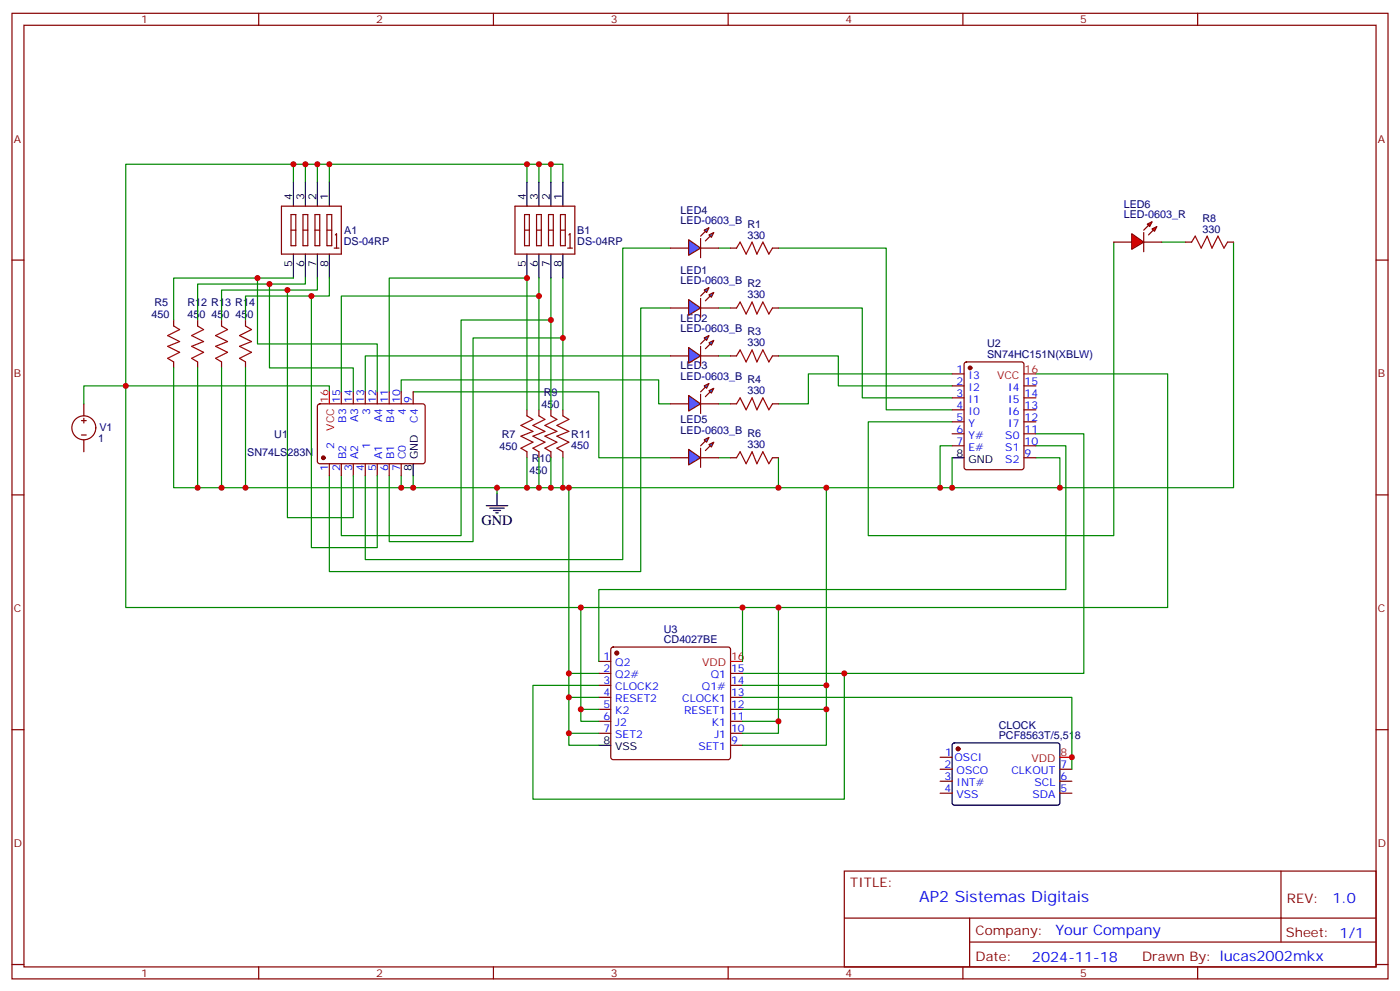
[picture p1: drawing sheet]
<svg xmlns="http://www.w3.org/2000/svg" width="412mm" height="292mm" viewBox="0 0 412 292" stroke-linecap="round" stroke-linejoin="round" font-family="sans-serif">
<g fill="none" stroke="#870000" stroke-width=".35">
<path d="M3.5 3.9h405.4v284.4h-405.4zM7.1 7.4h398.2v277.3h-398.2zM76.2 3.9v3.5M145.3 3.9v3.5M214.5 3.9v3.5M283.6 3.9v3.5M352.8 3.9v3.5M3.5 76.6h3.6M349.2 71.3h1.8M361.6 71.3h1.8M405.3 76.6h3.6M24.7 118.9v3.5"/>
<path d="M280.5 110.1h3.5M280.5 113.6h3.5M280.5 117.2h3.5M284.2 106.8l.5-.2h16.2l.7 .4v30.6l-.4 .7h-16.5l-.7-.4v-30.6zM301.6 113.6h3.6M301.6 117.2h3.6M24 123.9h1.4M24 128.1h1.4M24.7 123.2v1.4M24.7 129.5v3.5M215.2 134.8h1.8M227.5 134.8h1.8"/>
<path d="M280.5 120.7h3.5M280.5 124.2h3.5M280.5 127.7h3.5M280.5 131.3h3.5M301.6 120.7h3.6M301.6 124.2h3.6M301.6 127.7h3.6M301.6 131.3h3.6M301.6 134.8h3.6M3.5 145.7h3.6M405.3 145.7h3.6M3.5 214.9h3.6"/>
<path d="M405.3 214.9h3.6M248.7 256.5h156.6v28.2h-156.6zM377.3 256.5v20.9M248.7 270.4h156.5M285.6 277.4h119.6M285.6 270.4v14.1M3.5 284h3.6M76.2 284.7v3.6M145.3 284.7v3.6M214.5 284.7v3.6M283.6 284.7v3.6M352.8 284.7v3.6"/>
<path d="M405.3 284h3.6"/>
<circle cx="24.7" cy="126" r="3.5"/>
</g>
<g fill="none" stroke="#008700" stroke-width=".35">
<path d="M229.3 73.1h31.8v47.6h19.4M328.1 71.3v86.4h-72.3v-33.5h24.7M342.2 71.3h7M363.4 71.3v72.3h-51.2M229.3 90.7h24.7v26.5h26.5M121.7 115.4h54.7v19.4h21.2M229.3 104.8h17.6v8.8h33.6M280.5 110.1h-42.4v8.8h-8.8M305.2 110.1h38.8v68.8h-307v-65.3M211.7 134.8h3.5M229.3 134.8v8.8M280.5 131.3h-3.6v12.3"/>
<path d="M305.2 127.7h14.1v70.6h-100.6M305.2 134.8h7v8.8h-31.7M146.4 143.6v1.8"/>
</g>
<path d="M280.5 134.8h3.5M143.2 148.9h6.4M144.3 149.6h4.2M145.3 150.3h2.2M146 151h.8M146.4 145.4v3.5" fill="none" stroke="#000" stroke-width=".35"/>
<path d="M351 71.3l1.1-1.8 1.7 3.6 1.8-3.6 1.4 3.6 1.8-3.6 1.7 3.6 1.1-1.8M217 134.8l1-1.8 1.8 3.6 1.7-3.6 1.5 3.6 1.7-3.6 1.8 3.6 1-1.8" fill="none" stroke="#a10000" stroke-width=".35"/>
<circle cx="285.7" cy="108.3" r=".53" fill="#870000" stroke="#870000" stroke-width=".35"/>
<path d="M301.6 110.1h3.6" fill="none" stroke="#f00" stroke-width=".35"/>
<path d="M202.8 132.3l3.6 2.5-3.6 2.1z" fill="#09f" stroke="#870000" stroke-width=".35"/>
<path d="M206.4 132v5.6z" fill="#f00" stroke="#870000" stroke-width=".35"/>
<g fill="#870000" stroke="#870000" stroke-width=".35">
<path d="M206.4 131.3l1.4-1.4z"/>
<path d="M209.2 131.3l-1.4 1.4z"/>
</g>
<g fill="#09f" stroke="#870000" stroke-width=".35">
<path d="M207.4 129.5l1.4-.7-.7 1.4z"/>
<path d="M208.8 130.9l1.5-.7-.8 1.4z"/>
</g>
<path d="M215.2 73.1h1.8M227.5 73.1h1.8M215.2 90.7h1.8M227.5 90.7h1.8M215.2 118.9h1.8M215.2 104.8h1.8M227.5 118.9h1.8M227.5 104.8h1.8M197.6 134.8h5.2M206.4 134.8h5.3" fill="none" stroke="#870000" stroke-width=".35"/>
<path d="M197.6 73.1h-14.2v91.7h-75.8v-24.7M211.7 73.1h3.5M197.6 90.7h-8.9v77.6h-91.7v-28.2M211.7 90.7h3.5M118.2 115.4v-3.5h75.8v7h3.6M197.6 104.8h-90v10.6M211.7 118.9h3.5M211.7 104.8h3.5M118.2 140.1v3.5h3.5" fill="none" stroke="#008700" stroke-width=".35"/>
<path d="M217 73.1l1-1.8 1.8 3.5 1.7-3.5 1.5 3.5 1.7-3.5 1.8 3.5 1-1.7M217 90.7l1-1.8 1.8 3.6 1.7-3.6 1.5 3.6 1.7-3.6 1.8 3.6 1-1.8M217 118.9l1-1.7 1.8 3.5 1.7-3.5 1.5 3.5 1.7-3.5 1.8 3.5 1-1.8M217 104.8l1-1.8 1.8 3.6 1.7-3.6 1.5 3.6 1.7-3.6 1.8 3.6 1-1.8" fill="none" stroke="#a10000" stroke-width=".35"/>
<path d="M202.8 116.5l3.6 2.4-3.6 2.1z" fill="#09f" stroke="#870000" stroke-width=".35"/>
<path d="M206.4 116.1v5.6z" fill="#f00" stroke="#870000" stroke-width=".35"/>
<g fill="#870000" stroke="#870000" stroke-width=".35">
<path d="M206.4 115.4l1.4-1.4z"/>
<path d="M209.2 115.4l-1.4 1.4z"/>
</g>
<g fill="#09f" stroke="#870000" stroke-width=".35">
<path d="M207.4 113.6l1.4-.7-.7 1.4z"/>
<path d="M208.8 115l1.5-.7-.8 1.4z"/>
</g>
<path d="M197.6 118.9h5.2M206.4 118.9h5.3" fill="none" stroke="#870000" stroke-width=".35"/>
<path d="M202.8 102.3l3.6 2.5-3.6 2.1z" fill="#09f" stroke="#870000" stroke-width=".35"/>
<path d="M206.4 102v5.6z" fill="#f00" stroke="#870000" stroke-width=".35"/>
<g fill="#870000" stroke="#870000" stroke-width=".35">
<path d="M206.4 101.3l1.4-1.4z"/>
<path d="M207.8 102.7l1.4-1.4z"/>
</g>
<g fill="#09f" stroke="#870000" stroke-width=".35">
<path d="M207.4 99.5l1.4-.7-.7 1.4z"/>
<path d="M208.8 100.9l1.5-.7-.8 1.4z"/>
</g>
<path d="M197.6 104.8h5.2M206.4 104.8h5.3" fill="none" stroke="#870000" stroke-width=".35"/>
<path d="M202.8 88.2l3.6 2.5-3.6 2.1z" fill="#09f" stroke="#870000" stroke-width=".35"/>
<path d="M206.4 87.9v5.6z" fill="#f00" stroke="#870000" stroke-width=".35"/>
<g fill="#870000" stroke="#870000" stroke-width=".35">
<path d="M206.4 87.2l1.4-1.4z"/>
<path d="M207.8 88.6l1.4-1.4z"/>
</g>
<g fill="#09f" stroke="#870000" stroke-width=".35">
<path d="M207.4 85.4l1.4-.7-.7 1.4z"/>
<path d="M208.8 86.8l1.5-.7-.8 1.4z"/>
</g>
<path d="M197.6 90.7h5.2M206.4 90.7h5.3" fill="none" stroke="#870000" stroke-width=".35"/>
<path d="M202.8 70.6l3.6 2.5-3.6 2.1z" fill="#09f" stroke="#870000" stroke-width=".35"/>
<path d="M206.4 70.2v5.7z" fill="#f00" stroke="#870000" stroke-width=".35"/>
<g fill="#870000" stroke="#870000" stroke-width=".35">
<path d="M206.4 69.5l1.4-1.4z"/>
<path d="M207.8 70.9l1.4-1.4z"/>
</g>
<g fill="#09f" stroke="#870000" stroke-width=".35">
<path d="M207.4 67.8l1.4-.7-.7 1.4z"/>
<path d="M208.8 69.2l1.5-.7-.8 1.4z"/>
</g>
<path d="M197.6 73.1h5.2M206.4 73.1h5.3" fill="none" stroke="#870000" stroke-width=".35"/>
<g fill="#f00" stroke="#870000" stroke-width=".35">
<path d="M333.4 68.8l3.5 2.5-3.5 2.1z"/>
<path d="M336.9 68.5v5.6z"/>
</g>
<g fill="#870000" stroke="#870000" stroke-width=".35">
<path d="M338.3 66.4l-1.4 1.4z"/>
<path d="M338.3 69.2l1.4-1.4z"/>
</g>
<g fill="#f00" stroke="#870000" stroke-width=".35">
<path d="M338 66l1.4-.7-.7 1.4z"/>
<path d="M339.4 67.4l1.4-.7-.7 1.4z"/>
</g>
<g fill="none" stroke="#870000" stroke-width=".35">
<path d="M82.9 60.7h17.6v14.1h-17.6zM85.7 63.2h1.4v9.2h-1.4zM85.7 67.8h1.4M89.3 63.2h1.4v9.2h-1.4zM89.3 67.8h1.4M92.8 63.2h1.4v9.2h-1.4zM92.8 67.8h1.4M96.3 63.2h1.4v9.2h-1.4zM96.3 67.8h1.4M98.4 73.1h1.4M98.8 69.2l.3-.4v4.3M151.7 60.7h17.6v14.1h-17.6z"/>
<path d="M154.5 63.2h1.4v9.2h-1.4zM154.5 67.8h1.4M158 63.2h1.5v9.2h-1.5zM158 67.8h1.5M161.6 63.2h1.4v9.2h-1.4zM161.6 67.8h1.4M165.1 63.2h1.4v9.2h-1.4zM165.1 67.8h1.4M167.2 73.1h1.4M167.6 69.2l.3-.4v4.3M328.1 71.3h5.3M336.9 71.3h5.3"/>
<path d="M51.2 94.2v1.8M58.2 94.2v1.8M65.3 94.2v1.8M72.3 94.2v1.8M51.2 106.6v1.7M58.2 106.6v1.7M65.3 106.6v1.7M72.3 106.6v1.7M93.7 119.1l.5-.2 30.6 .1 .4 .6v16.5l-.7 .5-30.6-.1-.4-.6v-16.3zM100.5 115.4v3.5M104.1 115.4v3.5M107.6 115.4v3.5"/>
<path d="M111.1 115.4v3.5M114.7 115.4v3.5M118.2 115.4v3.5M121.7 115.4v3.5M97 136.6v3.5M100.5 136.6v3.5M104.1 136.6v3.5M107.6 136.6v3.5M111.1 136.6v3.5M114.7 136.6v3.5M118.2 136.6v3.5M155.2 120.7v1.7"/>
<path d="M155.2 133v1.8M158.7 120.7v1.7M158.7 133v1.8M162.3 120.7v1.7M162.3 133v1.8M165.8 120.7v1.7M165.8 133v1.8M176.4 194.8h3.5M176.4 198.3h3.5M180.2 190.7l.4-.2h33.9l.5 .2 .2 .5v31.8l-.2 .5-.5 .2h-33.9l-.5-.2-.2-.5v-31.8zM215.2 198.3h3.5M176.4 201.8h3.5"/>
<path d="M176.4 205.4h3.5M176.4 208.9h3.5M176.4 212.4h3.5M176.4 215.9h3.5M215.2 201.8h3.5M215.2 205.4h3.5M215.2 208.9h3.5M215.2 212.4h3.5M215.2 215.9h3.5M215.2 219.5h3.5M276.9 226.5h3.6M276.9 230h3.6"/>
<path d="M276.9 233.6h3.6M276.9 223h3.6M312.2 226.5h3.5M312.2 230h3.5M312.2 233.6h3.5"/>
</g>
<g fill="none" stroke="#008700" stroke-width=".35">
<path d="M86.4 48.4v5.3M90 48.4v5.3M93.5 48.4v5.3M97 48.4v5.3M155.2 48.4h3.5v5.3M155.2 53.7v-5.3h-118.2v65.2M158.7 48.4h3.6v5.3M162.3 48.4h3.5v5.3M75.8 81.9v19.4h35.3v14.1M79.4 83.6v24.7h24.7v7.1M84.7 85.4v67h19.4v-12.3M86.4 81.9h-35.2v12.3"/>
<path d="M90 81.9v1.7h-31.8v10.6M91.7 87.2v74.1h19.4v-21.2M93.5 81.9v3.5h-28.2v8.8M97 81.9v5.3h-24.7v7M158.7 81.9v5.3M162.3 81.9v12.3h-26.5v63.5h-35.3v-17.6M162.3 94.2v26.5M165.8 81.9v17.6h-26.5v60h-24.6v-19.4M165.8 99.5v21.2M58.2 108.3v35.3M65.3 108.3v35.3M72.3 108.3v35.3"/>
<path d="M97 115.4v-1.8h-72.3v5.3M100.5 115.4v-28.2h58.2v33.5M114.7 115.4v-33.5h40.5v38.8M155.2 134.8v8.8M158.7 134.8v8.8M162.3 134.8v8.8M165.8 134.8v8.8M305.2 131.3h8.8v42.3h-137.6v21.2M167.6 143.6v75.9h8.8M243.4 143.6v75.9h-24.7M171.1 178.9v30h5.3M218.7 178.9v15.9"/>
<path d="M229.3 178.9v33.5h-10.6M167.6 198.3h8.8M248.7 198.3v37h-91.7v-33.5h19.4M167.6 215.9h8.8M167.6 205.4h8.8M171.1 208.9v3.5h5.3M218.7 205.4h97v21.1M218.7 208.9h24.7M218.7 201.8h24.7M229.3 212.4v3.5h-10.6"/>
</g>
<g fill="none" stroke="#000" stroke-width=".35">
<path d="M86.4 53.7v7M90 53.7v7M93.5 53.7v7M97 53.7v7M155.2 53.7v7M158.7 53.7v7M162.3 53.7v7M165.8 53.7v7M86.4 74.8v7.1M90 74.8v7.1M93.5 74.8v7.1M97 74.8v7.1"/>
<path d="M155.2 74.8v7.1M158.7 74.8v7.1M162.3 74.8v7.1M165.8 74.8v7.1M121.7 136.6v3.5M176.4 219.5h3.5M280.7 219l.5-.2h30.6l.4 .7-.1 17.2-.6 .4-30.6-.1-.4-.6v-16.9z"/>
</g>
<path d="M51.2 108.3v35.3h67M280.5 134.8v8.8h-158.8v-3.5" fill="none" stroke="#090" stroke-width=".35"/>
<g fill="#870000" stroke="#870000" stroke-width=".35">
<circle cx="95.2" cy="134.8" r=".53"/>
<circle cx="181.7" cy="192.3" r=".53"/>
<circle cx="282.2" cy="220.5" r=".53"/>
</g>
<path d="M97 115.4v3.5M215.2 194.8h3.5M312.2 223h3.5" fill="none" stroke="#f00" stroke-width=".35"/>
<path d="M51.2 96l1.7 1-3.5 1.8 3.5 1.8-3.5 1.4 3.5 1.8-3.5 1.7 1.8 1.1M58.2 96l1.8 1-3.6 1.8 3.6 1.8-3.6 1.4 3.6 1.8-3.6 1.7 1.8 1.1M65.3 96l1.7 1-3.5 1.8 3.5 1.8-3.5 1.4 3.5 1.8-3.5 1.7 1.8 1.1M72.3 96l1.8 1-3.5 1.8 3.5 1.8-3.5 1.4 3.5 1.8-3.5 1.7 1.7 1.1M155.2 122.4l1.8 1.1-3.5 1.8 3.5 1.7-3.5 1.4 3.5 1.8-3.5 1.8 1.7 1M158.7 122.4l1.8 1.1-3.5 1.8 3.5 1.7-3.5 1.4 3.5 1.8-3.5 1.8 1.7 1M162.3 122.4l1.7 1.1-3.5 1.8 3.5 1.7-3.5 1.4 3.5 1.8-3.5 1.8 1.8 1M165.8 122.4l1.8 1.1-3.6 1.8 3.6 1.7-3.6 1.4 3.6 1.8-3.6 1.8 1.8 1" fill="none" stroke="#a10000" stroke-width=".35"/>
<g fill="#c00">
<circle cx="146.4" cy="143.6" r=".88"/>
<circle cx="312.2" cy="143.6" r=".88"/>
<circle cx="280.5" cy="143.6" r=".88"/>
<circle cx="276.9" cy="143.6" r=".88"/>
<circle cx="229.3" cy="143.6" r=".88"/>
<circle cx="121.7" cy="143.6" r=".88"/>
<circle cx="86.4" cy="48.4" r=".88"/>
<circle cx="90" cy="48.4" r=".88"/>
<circle cx="93.5" cy="48.4" r=".88"/>
<circle cx="97" cy="48.4" r=".88"/>
<circle cx="162.3" cy="48.4" r=".88"/>
<circle cx="158.8" cy="48.4" r=".88"/>
<circle cx="155.2" cy="48.4" r=".88"/>
<circle cx="37" cy="113.6" r=".88"/>
<circle cx="218.7" cy="178.9" r=".88"/>
<circle cx="229.3" cy="178.9" r=".88"/>
<circle cx="229.3" cy="212.4" r=".88"/>
<circle cx="243.4" cy="143.6" r=".88"/>
<circle cx="243.4" cy="208.9" r=".88"/>
<circle cx="167.6" cy="143.6" r=".88"/>
<circle cx="167.6" cy="215.9" r=".88"/>
<circle cx="167.6" cy="205.4" r=".88"/>
<circle cx="171.1" cy="178.9" r=".88"/>
<circle cx="171.1" cy="208.9" r=".88"/>
<circle cx="315.7" cy="223" r=".88"/>
<circle cx="248.7" cy="198.3" r=".88"/>
<circle cx="243.4" cy="201.8" r=".88"/>
<circle cx="167.6" cy="198.3" r=".88"/>
<circle cx="155.2" cy="81.9" r=".88"/>
<circle cx="155.2" cy="143.6" r=".88"/>
<circle cx="158.8" cy="87.2" r=".88"/>
<circle cx="158.8" cy="143.6" r=".88"/>
<circle cx="162.3" cy="143.6" r=".88"/>
<circle cx="162.3" cy="94.2" r=".88"/>
<circle cx="165.8" cy="99.5" r=".88"/>
<circle cx="165.8" cy="143.6" r=".88"/>
<circle cx="118.2" cy="143.6" r=".88"/>
<circle cx="58.2" cy="143.6" r=".88"/>
<circle cx="65.3" cy="143.6" r=".88"/>
<circle cx="72.3" cy="143.6" r=".88"/>
<circle cx="75.8" cy="81.9" r=".88"/>
<circle cx="79.4" cy="83.6" r=".88"/>
<circle cx="84.7" cy="85.4" r=".88"/>
<circle cx="91.7" cy="87.2" r=".88"/>
</g>
<text font-size="4.6" fill="#00f" x="270.8" y="265.5">AP2 Sistemas Digitais</text>
<text font-size="4.2" x="141.8" y="154.6">GND</text>
<g font-size="4.2" fill="#00f">
<text x="392.5" y="265.8">1.0</text>
<text x="310.9" y="275.3">Your Company</text>
<text x="304" y="283.1">2024-11-18</text>
</g>
<g font-size="3.9" fill="#800">
<text x="250.5" y="261.1">TITLE:</text>
<text x="379.1" y="265.8">REV:</text>
<text x="287.4" y="275.3">Company:</text>
<text x="378.7" y="275.9">Sheet: 1/1</text>
<text x="287.4" y="283">Date:</text>
<text x="336.4" y="283.1">Drawn By: lucas2002mkx</text>
</g>
<g font-size="3.2" fill="#800">
<text x="41.6" y="6.9">1</text>
<text x="110.8" y="6.9">2</text>
<text x="179.9" y="6.9">3</text>
<text x="249.1" y="6.9">4</text>
<text x="318.2" y="6.9">5</text>
<text x="4.1" y="42">A</text>
<text x="405.9" y="42">A</text>
<text x="4.1" y="111.2">B</text>
<text x="405.9" y="111.2">B</text>
<text x="4.1" y="180.3">C</text>
<text x="405.9" y="180.3">C</text>
<text x="4.1" y="249.4">D</text>
<text x="405.9" y="249.4">D</text>
<text x="41.6" y="287.7">1</text>
<text x="110.8" y="287.7">2</text>
<text x="179.9" y="287.7">3</text>
<text x="249.1" y="287.7">4</text>
<text x="318.2" y="287.7">5</text>
</g>
<g font-size="3.2">
<text x="86.1" y="58.9" transform="rotate(-90 86.1 58.9)">4</text>
<text x="89.6" y="58.9" transform="rotate(-90 89.6 58.9)">3</text>
<text x="93.1" y="58.9" transform="rotate(-90 93.1 58.9)">2</text>
<text x="96.7" y="58.9" transform="rotate(-90 96.7 58.9)">1</text>
<text x="154.9" y="58.9" transform="rotate(-90 154.9 58.9)">4</text>
<text x="158.4" y="58.9" transform="rotate(-90 158.4 58.9)">3</text>
<text x="161.9" y="58.9" transform="rotate(-90 161.9 58.9)">2</text>
<text x="165.5" y="58.9" transform="rotate(-90 165.5 58.9)">1</text>
<text x="86.1" y="78.6" transform="rotate(-90 86.1 78.6)">5</text>
<text x="89.6" y="78.6" transform="rotate(-90 89.6 78.6)">6</text>
<text x="93.1" y="78.6" transform="rotate(-90 93.1 78.6)">7</text>
<text x="96.7" y="78.6" transform="rotate(-90 96.7 78.6)">8</text>
<text x="154.9" y="78.6" transform="rotate(-90 154.9 78.6)">5</text>
<text x="158.4" y="78.6" transform="rotate(-90 158.4 78.6)">6</text>
<text x="161.9" y="78.6" transform="rotate(-90 161.9 78.6)">7</text>
<text x="165.5" y="78.6" transform="rotate(-90 165.5 78.6)">8</text>
<text x="123.1" y="135.3" transform="rotate(-90 123.1 135.3)">GND</text>
<text x="281.8" y="134.4">8</text>
<text x="285.3" y="136.2">GND</text>
<text x="121.4" y="138.8" transform="rotate(-90 121.4 138.8)">8</text>
<text x="177.7" y="219.1">8</text>
<text x="181.2" y="220.9">VSS</text>
</g>
<g font-size="3.2" fill="#000080">
<text x="200.5" y="62.9">LED4</text>
<text x="331" y="64.2">LED-0603_R</text>
<text x="331" y="61.2">LED6</text>
<text x="354.2" y="65.2">R8</text>
<text x="101.4" y="68.9">A1</text>
<text x="170" y="69">B1</text>
<text x="200.5" y="66">LED-0603_B</text>
<text x="220.1" y="70.2">330</text>
<text x="220.1" y="67">R1</text>
<text x="354.2" y="68.5">330</text>
<text x="101.2" y="72.1">DS-04RP</text>
<text x="170" y="72.1">DS-04RP</text>
<text x="200.5" y="83.6">LED-0603_B</text>
<text x="200.5" y="80.6">LED1</text>
<text x="220.1" y="87.9">330</text>
<text x="220.1" y="84.7">R2</text>
<text x="44.7" y="93.6">450</text>
<text x="45.5" y="90.1">R5</text>
<text x="55.2" y="90.1">R12 R13 R14</text>
<text x="55.2" y="93.6">450</text>
<text x="62.3" y="93.6">450</text>
<text x="69.4" y="93.6">450</text>
<text x="200.5" y="94.7">LED2</text>
<text x="200.5" y="97.8">LED-0603_B</text>
<text x="220.1" y="102">330</text>
<text x="220.1" y="98.8">R3</text>
<text x="290.8" y="105.4">SN74HC151N(XBLW)</text>
<text x="290.8" y="102.2">U2</text>
<text x="200.5" y="111.9">LED-0603_B</text>
<text x="200.5" y="108.8">LED3</text>
<text x="220.1" y="112.9">R4</text>
<text x="160.2" y="116.6">R9</text>
<text x="220.1" y="116.1">330</text>
<text x="159.5" y="120.1">450</text>
<text x="200.5" y="124.5">LED5</text>
<text x="28.9" y="130.2">1</text>
<text x="29.3" y="127">V1</text>
<text x="80.8" y="129">U1</text>
<text x="147.8" y="129">R7</text>
<text x="168.3" y="129">R11</text>
<text x="200.5" y="127.7">LED-0603_B</text>
<text x="220.1" y="132">330</text>
<text x="220.1" y="128.7">R6</text>
<text x="72.8" y="134.2">SN74LS283N</text>
<text x="147.2" y="132.5">450</text>
<text x="156.6" y="136">R10</text>
<text x="168.3" y="132.1">450</text>
<text x="156" y="139.5">450</text>
<text x="195.5" y="189.5">CD4027BE</text>
<text x="195.5" y="186.3">U3</text>
<text x="294.2" y="214.6">CLOCK</text>
<text x="294.2" y="217.7">PCF8563T/5,518</text>
</g>
<g font-size="3.2" fill="#00f">
<text x="281.8" y="109.7">1</text>
<text x="281.8" y="113.3">2</text>
<text x="285.3" y="111.5">I3</text>
<text x="301.8" y="113.3">15</text>
<text x="100.2" y="118.7" transform="rotate(-90 100.2 118.7)">15</text>
<text x="103.7" y="118.7" transform="rotate(-90 103.7 118.7)">14</text>
<text x="107.2" y="118.7" transform="rotate(-90 107.2 118.7)">13</text>
<text x="110.8" y="118.7" transform="rotate(-90 110.8 118.7)">12</text>
<text x="114.3" y="118.7" transform="rotate(-90 114.3 118.7)">11</text>
<text x="117.8" y="118.7" transform="rotate(-90 117.8 118.7)">10</text>
<text x="121.4" y="118.7" transform="rotate(-90 121.4 118.7)">9</text>
<text x="281.8" y="116.8">3</text>
<text x="285.3" y="115">I2</text>
<text x="285.3" y="118.6">I1</text>
<text x="297" y="118.6">I5</text>
<text x="297" y="115">I4</text>
<text x="301.8" y="116.8">14</text>
<text x="102" y="124.4" transform="rotate(-90 102 124.4)">B3</text>
<text x="105.5" y="124.4" transform="rotate(-90 105.5 124.4)">A3</text>
<text x="109" y="122.2" transform="rotate(-90 109 122.2)">3</text>
<text x="112.5" y="124.4" transform="rotate(-90 112.5 124.4)">A4</text>
<text x="116.1" y="124.4" transform="rotate(-90 116.1 124.4)">B4</text>
<text x="119.6" y="122.2" transform="rotate(-90 119.6 122.2)">4</text>
<text x="123.1" y="124.5" transform="rotate(-90 123.1 124.5)">C4</text>
<text x="281.8" y="120.3">4</text>
<text x="281.8" y="123.9">5</text>
<text x="285.3" y="122.1">I0</text>
<text x="285.3" y="125.6">Y</text>
<text x="297" y="125.6">I7</text>
<text x="297" y="122.1">I6</text>
<text x="301.8" y="123.9">12</text>
<text x="301.8" y="120.3">13</text>
<text x="281.8" y="127.4">6</text>
<text x="281.8" y="130.9">7</text>
<text x="285.3" y="129.2">Y#</text>
<text x="296.1" y="129.2">S0</text>
<text x="301.8" y="130.9">10</text>
<text x="301.8" y="127.4">11</text>
<text x="98.4" y="132.1" transform="rotate(-90 98.4 132.1)">2</text>
<text x="102" y="135.3" transform="rotate(-90 102 135.3)">B2</text>
<text x="105.5" y="135.3" transform="rotate(-90 105.5 135.3)">A2</text>
<text x="109" y="132.1" transform="rotate(-90 109 132.1)">1</text>
<text x="112.5" y="135.3" transform="rotate(-90 112.5 135.3)">A1</text>
<text x="116.1" y="135.3" transform="rotate(-90 116.1 135.3)">B1</text>
<text x="119.6" y="135.3" transform="rotate(-90 119.6 135.3)">C0</text>
<text x="285.3" y="132.7">E#</text>
<text x="296.1" y="136.2">S2</text>
<text x="296.1" y="132.7">S1</text>
<text x="301.8" y="134.4">9</text>
<text x="96.7" y="138.8" transform="rotate(-90 96.7 138.8)">1</text>
<text x="100.2" y="138.8" transform="rotate(-90 100.2 138.8)">2</text>
<text x="103.7" y="138.8" transform="rotate(-90 103.7 138.8)">3</text>
<text x="107.2" y="138.8" transform="rotate(-90 107.2 138.8)">4</text>
<text x="110.8" y="138.8" transform="rotate(-90 110.8 138.8)">5</text>
<text x="114.3" y="138.8" transform="rotate(-90 114.3 138.8)">6</text>
<text x="117.8" y="138.8" transform="rotate(-90 117.8 138.8)">7</text>
<text x="177.7" y="194.4">1</text>
<text x="177.7" y="197.9">2</text>
<text x="181.2" y="196.2">Q2</text>
<text x="215.4" y="197.9">15</text>
<text x="177.7" y="201.5">3</text>
<text x="181.2" y="199.7">Q2#</text>
<text x="181.2" y="203.2">CLOCK2</text>
<text x="206.8" y="203.2">Q1#</text>
<text x="209.4" y="199.7">Q1</text>
<text x="215.4" y="201.5">14</text>
<text x="177.7" y="205">4</text>
<text x="177.7" y="208.5">5</text>
<text x="181.2" y="206.8">RESET2</text>
<text x="201" y="206.8">CLOCK1</text>
<text x="215.4" y="208.5">12</text>
<text x="215.4" y="205">13</text>
<text x="177.7" y="212.1">6</text>
<text x="177.7" y="215.6">7</text>
<text x="181.2" y="210.3">K2</text>
<text x="181.2" y="213.8">J2</text>
<text x="201.5" y="210.3">RESET1</text>
<text x="209.7" y="213.8">K1</text>
<text x="215.4" y="215.6">10</text>
<text x="215.4" y="212.1">11</text>
<text x="181.2" y="217.3">SET2</text>
<text x="205.7" y="220.9">SET1</text>
<text x="210.4" y="217.3">J1</text>
<text x="215.4" y="219.1">9</text>
<text x="278.3" y="226.2">2</text>
<text x="278.4" y="222.6">1</text>
<text x="281.2" y="224">OSCI</text>
<text x="281.8" y="227.9">OSCO</text>
<text x="297.9" y="227.9">CLKOUT</text>
<text x="312.4" y="226.2">7</text>
<text x="278.3" y="229.7">3</text>
<text x="278.3" y="233.2">4</text>
<text x="281.8" y="231.5">INT#</text>
<text x="304.8" y="231.5">SCL</text>
<text x="312.4" y="233.2">5</text>
<text x="312.4" y="229.7">6</text>
<text x="281.8" y="235">VSS</text>
<text x="304.1" y="235">SDA</text>
</g>
<g font-size="3.2" fill="#f00">
<text x="293.7" y="111.5">VCC</text>
<text x="301.8" y="109.7">16</text>
<text x="96.7" y="118.7" transform="rotate(-90 96.7 118.7)">16</text>
<text x="98.4" y="126.8" transform="rotate(-90 98.4 126.8)">VCC</text>
<text x="206.8" y="196.2">VDD</text>
<text x="215.4" y="194.4">16</text>
<text x="303.8" y="224.4">VDD</text>
<text x="312.4" y="222.6">8</text>
</g>
</svg>
